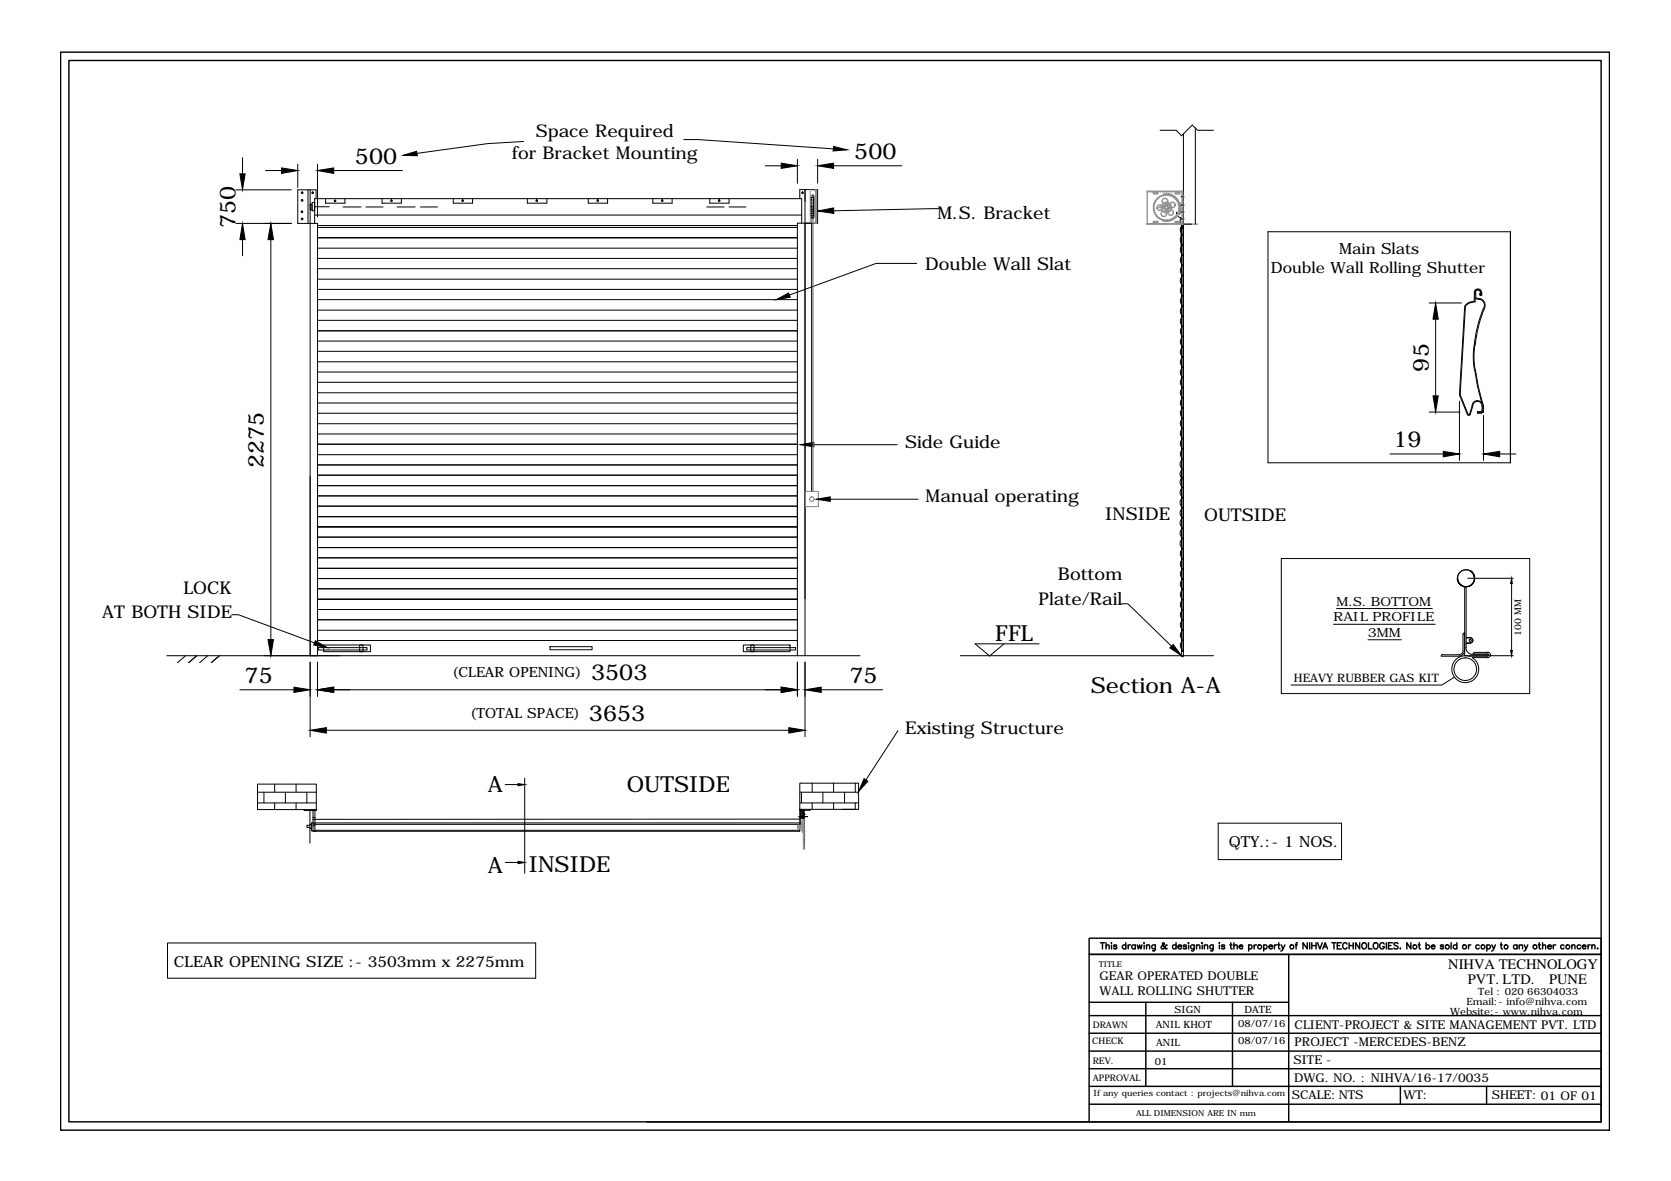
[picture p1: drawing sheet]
<svg xmlns="http://www.w3.org/2000/svg" width="297mm" height="210mm" viewBox="0 0 297 210" stroke-linecap="round" stroke-linejoin="round" font-family="sans-serif">
<!-- layer: 0 -->
<g fill="none" stroke="#000" stroke-width=".18">
<path d="M42 33.7h9.8M42 39.7h9.8M43.1 28v2.9M47.2 30.3h2.9M52.9 29.2v4.1M54.8 33.7v6M55.1 36.3h.4v1h-.4zM55.1 33.7v82.8M55.5 36h.4v1.5h-.4zM55.9 36.7h2.6M55.9 38.2h86.6M56.2 35.3v-1.6h-3.3v6h3.5v76.8"/>
<path d="M56.4 29.2v9.4M57.9 35.3v.8h3.4v-.8M59.3 30.3h12.2M61 36.8h3.2M65 36.8h3.1M67.9 35.3v.8h3.4v-.8M70.6 36.8h3.2M74.7 36.8h3.1M80.6 35.3v.8h3.4v-.8M93.1 25.1l-6.4 .4-12.6 1.8M93.7 35.3v.8h3.5v-.8M104.6 35.3v.8h3.4v-.8"/>
<path d="M116 35.3v.8h3.5v-.8M121.6 24.8h2.5l24 1.7M125.6 36.8h3.1M126.2 35.3v.8h3.4v-.8M129.6 36.8h3M136 29.5h2.9M141.7 28.3v4.3M142.2 35.3v-1.6h3.1v6h-3.6v76.8M142.5 39.7v-4.4h-86.6v4.4M143.1 33.7v82.8M144.2 35.5h.4M144.2 36.7h.4"/>
<path d="M144.2 35l.2 .1 .2-.1M144.2 35.1v3.3l.2-.1 .2 .1M144.6 38h-.4M144.6 37.6h-.4M144.6 37.2h-.4M144.6 38.8h-.4M144.6 35.1v3.3M145.3 28.3v4.3M148.2 29.5h12.1M166.9 37.1l-18.7 .4M206.2 23.2h2.9l.9 .9 1.9-1.9 1 1h2.8M209.2 37.7a.83 .83 0 0 0 .8 1"/>
<path d="M209.9 38.7a.83 .83 0 0 0 .4 1.2M210.2 39.8v.8M210.2 39.9l.1 75.9M210.3 39.9a1.16 1.16 0 0 0 0 1.8M210.4 39.8h1.5M210.4 23.8v92.8h-.4v-76.8M212.5 22.7v17.1M43.1 42.6v2.9M48.1 42.6v71.1M56.4 58.8h85.3M56.4 40.1h85.3M56.4 42.2h85.3"/>
<path d="M56.4 40.4h85.3M56.4 56.9h85.3M56.4 55.1h85.3M56.4 53.3h85.3M56.4 51.4h85.3M56.4 49.6h85.3M56.4 47.8h85.3M56.4 45.9h85.3M56.4 44.1h85.3M163 46.8h-7.3l-15.4 5.7M209.9 40.6v3.7M210.3 41.7a1.16 1.16 0 0 0 0 1.8 1.16 1.16 0 0 0 0 1.8 1.16 1.16 0 0 0 0 1.9 1.16 1.16 0 0 0 0 1.8 1.16 1.16 0 0 0 0 1.8"/>
<path d="M210.3 50.8a1.16 1.16 0 0 0 0 1.8 1.16 1.16 0 0 0 0 1.8 1.16 1.16 0 0 0 0 1.8 1.16 1.16 0 0 0 0 1.8M210.3 58a1.16 1.16 0 0 0 0 1.8 1.16 1.16 0 0 0 0 1.8 1.16 1.16 0 0 0 0 1.9 1.16 1.16 0 0 0 0 1.8 1.16 1.16 0 0 0 0 1.8M225.4 41.2h43.1v41.1h-43.1zM254.1 53.8h5.7M255.2 56.7v13.7M260.4 54.5l-1 15.6M260.5 54.5l-.9 15.6 1.4 3.6M261.4 53.8l-.5 .2-.4 .5M262.1 52a.66 .66 0 0 1 .6-.6 .66 .66 0 0 1 .7 .6M262.1 52v1.6a1.96 1.96 0 0 0-1.7 .8M262.1 52.1a.57 .57 0 0 1 .7-.7 .57 .57 0 0 1 .5 .7M262.2 52v1.6l-.8 .2"/>
<path d="M262.2 53.1l.9 .2M262.3 52a.44 .44 0 0 1 .4-.4 .44 .44 0 0 1 .4 .5M262.3 52l.1 1 .7 .1M263.1 53.1a1.24 1.24 0 0 1 .7 1.9 22.5 22.5 0 0 0-1.6 6.3M263.1 53.2a1.07 1.07 0 0 1 .6 1.7 22.5 22.5 0 0 0-1.6 10.8M263.1 52.3l.1 .1M263.2 52.2h-.1v.1M263.2 52.2v.2M263.3 52.2v.2M263.4 52.1l-.1 .4h-.2l-.1-.2M56.4 75.3h85.3M56.4 73.4h85.3"/>
<path d="M56.4 71.6h85.3M56.4 69.8h85.3M56.4 67.9h85.3M56.4 66.1h85.3M56.4 64.3h85.3M56.4 62.4h85.3M56.4 60.6h85.3M56.4 79h85.3M56.4 77.1h85.3M144.7 79h14.8M210.3 67.1a1.16 1.16 0 0 0 0 1.8 1.16 1.16 0 0 0 0 1.8 1.16 1.16 0 0 0 0 1.8 1.16 1.16 0 0 0 0 1.8 1.16 1.16 0 0 0 0 1.9M210.3 76.1a1.16 1.16 0 0 0 0 1.8 1.16 1.16 0 0 0 0 1.9 1.16 1.16 0 0 0 0 1.8"/>
<path d="M254.1 73.2h5.4M259.4 70.2l1.5 3.5M259.4 71.3v10.5M261.2 73.6h-.2M261.3 73.6l-.2 .2-.2-.1M261.7 72.2l-.5 1.5M262.1 65.7l.6 3 .9 3.4v1.1l-.3 .1h-.6M262.2 61.3l-.2 2.5 .2 1.9M262.3 65.7l.5 3 .9 3.4v1.1l-.4 .2h-.6v-.2h.5l.3-.2v-.8a.83 .83 0 0 0-.9-.9 .83 .83 0 0 0-.8 .9l-.5 1.5M263.4 71.6a.95 .95 0 0 0-1.1-.3 .95 .95 0 0 0-.6 .8M263.7 73.8v8M56.4 99.1h85.3"/>
<path d="M56.4 97.3h85.3M56.4 95.5h85.3M56.4 93.6h85.3M56.4 91.8h85.3M56.4 90h85.3M56.4 88.1h85.3M56.4 86.3h85.3M56.4 84.5h85.3M56.4 82.6h85.3M56.4 80.8h85.3M144.3 87.3v-47.6h-1.2v66.7M147.6 88.7h15.6"/>
<path d="M210.2 84.8a1.16 1.16 0 0 0 0 1.8 1.16 1.16 0 0 0 0 1.8 1.16 1.16 0 0 0 0 1.9 1.16 1.16 0 0 0 0 1.8M210.2 92a1.16 1.16 0 0 0 0 1.9 1.16 1.16 0 0 0 0 1.8 1.16 1.16 0 0 0 0 1.8M210.2 81.6a1.16 1.16 0 0 0 0 1.8M210.2 83.4a1.16 1.16 0 0 0 0 1.8M210.3 97.5a1.16 1.16 0 0 0 0 1.8 1.16 1.16 0 0 0 0 1.8M227.8 99.3h44.1v24h-44.1zM247.1 80.7h9.5M266.6 80.7h2.9M29.6 116.5h123.3M33 116.5l-1.4 1.3M35 116.5l-1.5 1.3M36.9 116.5l-1.4 1.3"/>
<path d="M39 116.5l-1.4 1.3M41.2 109.3h1.2l13.5 5M55.1 117.7v13.2M56.4 117.7v6M56.4 113.8h85.3M56.4 112h85.3M56.4 110.2h85.3M56.4 108.3h85.3M56.4 106.5h85.3M56.4 104.6h85.3M56.4 102.8h85.3M56.4 101h85.3"/>
<path d="M56.6 115.1h8.6v.4h-8.6zM57.5 114.6h8.3v1.2h-8.3zM63.9 114.6h.6v1.2h-.6zM97.8 114.9h7.5v.6h-7.5zM132.1 114.6h8.3v1.2h-8.3zM132.7 115.1h8.7v.4h-8.7zM133.4 114.6h.6v1.2h-.6zM141.7 117.7v6M143.1 117.7v13.2M170.7 116.5h45M178.5 114.4l-2.6 2.2-2.6-2.2h11.4M199.3 107.3h1.2l7.8 7.6"/>
<path d="M210 115.8h.4M210.3 101.1a1.16 1.16 0 0 0 0 1.8 1.16 1.16 0 0 0 0 1.8 1.16 1.16 0 0 0 0 1.9 1.16 1.16 0 0 0 0 1.8M210.3 108.3a1.16 1.16 0 0 0 0 1.9 1.16 1.16 0 0 0 0 1.8 1.16 1.16 0 0 0 0 1.8 1.16 1.16 0 0 0 0 1.8M237 111h18.1M237.6 108.2h17M243.2 113.7h5.9M256.2 116.6h3.2M256.5 116.4h2.9M256.5 116.3l-.2 .1-.1 .2M259.1 102.8h.1M259.7 104a1.5 1.5 0 0 1 .2-2.6 1.5 1.5 0 0 1 2.2 1.4 1.5 1.5 0 0 0-2.2-1.3 1.5 1.5 0 0 0-.1 2.6M260.2 104.2l.1 .2"/>
<path d="M260.3 115.7a.91 .91 0 0 1-.9 .9M260.3 112.5l-.2 .3v2.9a.66 .66 0 0 1-.7 .6M260.4 104.4v12.1h4l-.3-.3M260.6 104.3v10.8a1.25 1.25 0 0 0 .8 1.2M260.6 113.3h.8M260.6 113.4h.8M260.6 114.3h.8M260.9 102.8h8.1M261.1 116.6h3.4M261.4 113.3a.49 .49 0 0 1 .4 .5 .49 .49 0 0 1-.4 .5M261.4 113.4a.44 .44 0 0 1 .4 .4 .44 .44 0 0 1-.4 .5M261.4 101.5a1.5 1.5 0 0 1-.1 2.6 1.5 1.5 0 0 1-2.2-1.3"/>
<path d="M261.4 101.5a1.55 1.55 0 0 1-.1 2.6 1.55 1.55 0 0 1-2.2-1.3M261.5 116.3h2.6M261.9 116.2h2.6M262.1 116l-.3 .2M262.1 116h2.4M264.4 115.9a.49 .49 0 0 1 .5 .5 .49 .49 0 0 1-.4 .5h-2.8a2.39 2.39 0 0 1 .1 4 2.39 2.39 0 0 1-3.7-1.6 2.39 2.39 0 0 1 3-2.7M264.4 116.2l.2 .2-.2 .2M264.7 116.5h4.3M268.7 103.7v11.9M42.6 122.6h9.7M45.8 139.4h10.4v4.5h-10.4zM48.8 139.4v1.4"/>
<path d="M52.6 139.4v1.4M58 129.8h82.2M59.3 122.6h79.6M89.8 139.4h2.3M93.3 138.3v16.9M142.2 139.2h10.4v4.6h-10.4zM144.4 139.2v1.6M146 122.6h10.9M148.2 139.2v1.6M152 139.2v1.6M159.6 129.9l-5.7 8.7M258.5 120.4l-2.2 1.4h-26.8"/>
<path d="M45.8 140.8h10.4M45.8 142.7h10.4M46.9 140.8v1.9M48.8 142.7v1.2M50.7 140.8v1.9M52.6 142.7v1.2M54.1 143.9v.2h2.1v-.2M54.5 140.8v1.9M55.1 143.9v6M55.1 146.7h-.5v.4h.5M55.1 146.5h.3M55.1 147.2h.3"/>
<path d="M55.6 145.3h.4M55.6 146.8h.4M55.6 146.5h.4M55.8 147.7h.1M56 144.1v3.6M56 146.5h86.2M56 147.6h86.2M89.8 153.3h2.3M142 145.1h1.6M142.2 143.8v3.9h-86.6v-3.6M142.2 146.3h-86.8v1.4h.2M142.2 145.6h-86.6"/>
<path d="M142.2 140.8h10.4M142.2 142.7h10.4M142.3 145.1v.1M142.3 143.9l.6 .4M142.3 144.9l.3 .2M142.3 144.8l.6 .3M142.3 144.6l.6 .3M142.3 144.4l.6 .3M142.3 144.1l.6 .4M142.3 144.3l.5 .1v1.6l-.2 .1v.3l-.2 .2zM142.5 140.8v1.9M142.5 143.8l.4 .3"/>
<path d="M142.6 146.6h.2l-.1 .7zM142.8 143.8l.1 6.1M142.8 144v3.7a.67 .67 0 0 1-.3-.9l-.1-.2M142.9 143.8v1.3M143 144.6v.1h.1M143 145.2v5.7M144 143.8v.2h-1.8M144.4 142.7v1.1M146.3 140.8v1.9M148.2 142.7v1.1M149.7 143.8h2.2M150.1 140.8v1.9"/>
<path d="M152 142.7v1.1M216.5 146.3h22v6.5h-22zM29.8 167.6h65.4v6.3h-65.4z"/>
<circle cx="53.7" cy="37.7" r=".15"/>
<circle cx="53.7" cy="38.9" r=".15"/>
<circle cx="53.7" cy="35.6" r=".15"/>
<circle cx="53.7" cy="34.3" r=".15"/>
<circle cx="55.6" cy="34.3" r=".15"/>
<circle cx="59.6" cy="35.7" r=".15"/>
<circle cx="69.6" cy="35.7" r=".15"/>
<circle cx="82.2" cy="35.7" r=".15"/>
<circle cx="95.4" cy="35.7" r=".15"/>
<circle cx="106.2" cy="35.7" r=".15"/>
<circle cx="117.7" cy="35.7" r=".15"/>
<circle cx="127.8" cy="35.7" r=".15"/>
<circle cx="142.7" cy="34.3" r=".15"/>
<circle cx="260.5" cy="118.9" r="2.01"/>
<circle cx="261.4" cy="113.8" r=".19"/>
</g>
<g fill="#000" stroke="#000" stroke-width=".18">
<path d="M42.6 30.9h1l-.5 2.8zM50.1 29.8l2.8 .5-2.8 .5zM56.4 30.3l2.9-.5v1zM71.7 27.6l2.4-.7 .1 .8zM138.9 29l2.8 .5-2.8 .4zM145.3 29.5l2.9-.5v.9zM148.2 26l2.4 .6-2.5 .2zM145.3 37.5l2.9-.5v.9zM43.1 39.7l.5 2.9h-1zM48.1 39.7l.5 2.9h-1zM138 53.3l2.2-1.2 .3 .7zM255.2 53.8l.5 2.9h-1z"/>
<path d="M142.3 79l2.4-.4v.8zM254.7 70.4h1l-.5 2.8zM145.1 88.7l2.5-.4v.8zM256.6 80.2l2.8 .5-2.8 .5zM263.7 80.7l2.9-.5v1zM47.6 113.7h1l-.5 2.8zM56.1 113.9l2.1 1.2-2.4-.5zM208.5 114.6l1.5 1.9-2-1.4zM268.7 102.8l.1 .9h-.3zM268.5 115.6h.3l-.1 .9zM52.3 122.1l2.8 .5-2.8 .5zM55.1 129.8l2.9-.5v1z"/>
<path d="M56.4 122.6l2.9-.5v1zM92.1 139.3l1.2 .1-1.2 .3zM138.9 122.1l2.8 .5-2.8 .5zM140.2 129.3l2.9 .5-2.9 .5zM143.1 122.6l2.9-.5v1zM153.6 138.4l.7 .5-1.7 1.8zM92.1 153.1l1.2 .2-1.2 .2z"/>
</g>
<!-- layer: bracket -->
<path d="M210.4 35.5v4.2" fill="none" stroke="#000" stroke-width=".18"/>
<!-- layer: hatch -->
<path d="M210.4 39.8h2.6" fill="none" stroke="#7f7f7f" stroke-width=".18"/>
<!-- layer: 0 -->
<g fill="none" stroke="#959595" stroke-width=".18">
<path d="M144 33.7v6M144.4 37.3h.1M144.5 36.1v1.2M144.5 37.3h.1M144.6 36.1v1.8l.2 .2M144.7 36.2v1.1M144.8 35.2h.1M144.8 38.2h.1M144.8 35.4l-.2 .2M144.8 33.7v.2h.2v5.7l-.2 .1M144.8 35.2v3.1M145 33.7v6"/>
<path d="M145 35h-.2v3.5h.2M145.1 33.7v6M203.7 39.8h6.7v-4h-.2v4M203.7 39.8h.2M204.1 39.8h.3M204.5 39.8h.4M205 39.8h.3M205.5 39.8h.3M205.6 37.1h.1M205.8 37h.1M205.9 39.8h.3M206.1 36.9h.1"/>
<path d="M206.3 36.8h.1M206.4 39.8h.3M206.5 36.7h.1M206.7 36.7h.1M206.9 39.8h.3M206.9 36.6h.1M207.1 36.5h.1M207.2 35.9v.1M207.3 36.4h.1M207.3 39.8h.3M207.3 36.5l-.1 .1M207.4 36.4h.3"/>
<path d="M207.5 36.4h.1M207.7 36.4h-.1M207.7 36.3h.1M207.7 36.3v.1M207.7 39.8h.4M207.8 36.2l-.1 .1M208.2 39.8h.3M208.7 39.8h.3M209.1 39.8h.3M209.6 39.8h.3M210 39.8h.2M142.3 145.1l1.2 .1z"/>
<path d="M142.8 150.9h.2M142.8 145.2v5.7M143 145.2v.3M143 145.6v.3M143 146.1v.2M143 146.5v.3M143 147v.3M143 147.4v.3M143 147.9v.3M143 148.3v.4M143 148.8v.3M143 149.3v.3"/>
<path d="M143 149.7v.3M143 150.2v.3M143 150.6v.3"/>
<circle cx="144.5" cy="38.6" r=".15"/>
<circle cx="144.5" cy="34.8" r=".15"/>
<circle cx="205.6" cy="37.1" r=".02"/>
<circle cx="205.8" cy="37" r=".02"/>
<circle cx="206" cy="36.9" r=".02"/>
<circle cx="206.2" cy="36.8" r=".02"/>
<circle cx="206.5" cy="36.7" r=".02"/>
<circle cx="206.7" cy="36.6" r=".02"/>
<circle cx="206.9" cy="36.6" r=".02"/>
<circle cx="207" cy="36.5" r=".02"/>
<circle cx="207.3" cy="36.4" r=".02"/>
<circle cx="207.5" cy="36.3" r=".02"/>
<circle cx="207.7" cy="36.3" r=".02"/>
</g>
<path d="M210.2 36.5h.2M142.5 145.1v.1M142.7 145.1v.1M143.1 145.1v.1M143.4 145.1v.1" fill="none" stroke="#e1e1e1" stroke-width=".18"/>
<g fill="none" stroke="#959595" stroke-width=".25">
<path d="M203.9 34.1h.3M203.9 39.8h.3M204.3 34.1h.4M204.3 39.8h.4M204.8 34.1h.3M204.8 39.8h.3M205.1 34.2l-.1 .1 .1 .1M205.1 39.3l-.1 .1 .1 .1M205.1 34.2h.7M205.1 34.5h.7M205.1 39.6h.7M205.1 39.4h.7"/>
<path d="M205.1 37.1h.1M205.1 36.7h.1M205.2 36.7l-.2 .1 .2 .3M205.2 37.1l-.2 .1 .2 .3M205.2 37.4v.1M205.2 36.3h.1M205.2 36.4l-.2 .2 .2 .1M205.2 37.5l-.1 .1 .2 .2M205.2 34.1h.3M205.2 39.8h.3M205.3 37.8l.1 .4 .1-.1M205.3 36l-.2 .2 .1 .1-.1-.1"/>
<path d="M205.3 35.9v.1M205.5 38.2v.2h.3M205.5 35.6h.1M205.5 35.7l-.1-.1v.4M205.7 34.1h.3M205.7 39.8h.3M205.7 39.3l.1 .1-.1 .1M205.7 34.2l.1 .1-.1 .1M205.8 38.5v.2l.1 .1 .2-.1M205.8 35.3h.1M205.8 35.4l-.2-.1-.1 .3M206.1 38.7h.1"/>
<path d="M206.1 35.1h-.2l-.1 .1v.1M206.1 35.1h-.1M206.1 38.7v.2h.3M206.2 34.1h.3M206.2 39.8h.3M206.4 34.9h-.3v.2M206.4 34.9h.1M206.4 38.9l.2 .3 .2-.2M206.6 34.1h.3M206.6 39.8h.3M206.7 39h.1M206.8 34.8l-.2-.1-.2 .2"/>
<path d="M206.8 39.2h.1M206.8 34.7l-.1 .1M206.8 39l.1 .2h.2v-.1l.1 .1 .3-.1M206.8 34.5a2.43 2.43 0 0 1 2.9 2.4 2.43 2.43 0 0 1-2.9 2.4M206.8 34.6a2.35 2.35 0 0 1 2.9 2.3 2.35 2.35 0 0 1-2.9 2.3M206.9 37l.2 .3 .3-.1 .1 .1M207 34.5h.1M207.1 34.1h.3M207.1 39.8h.3M207.2 34.7l-.1-.1h-.2l-.1 .2M207.2 39.3h.1M207.2 34.7h-.1"/>
<path d="M207.2 34.7v-.1l.3 .1M207.4 34.5h.1M207.5 36.5l.3 .3M207.5 36.5l-.1 .1-.2-.1h-.1l-.2 .3 .2 .2h-.2M207.5 34.7h.1M207.5 34.1h.3M207.5 39.8h.3M207.6 39.1h-.1M207.6 34.7l.1-.1h.2v.2M207.6 39.3h.1M207.7 34.5h.1M207.8 37l-.3 .3"/>
<path d="M207.8 36.8l-.1 .1 .1 .1M207.9 34.7v.1M207.9 39v.2h-.2l-.1-.1M207.9 39.2h.1M208 34.8v-.1l.3 .1v.1M208 34.6h.1M208 34.1h.3M208 39.8h.3M208.2 39.1h.1M208.3 38.9v.2l-.3 .1-.1-.2M208.3 34.9h.1M208.3 34.9h.3v.2"/>
<path d="M208.3 34.7h.1M208.5 39h.1M208.5 34.1h.3M208.5 39.8h.3M208.5 34.9h.1M208.6 38.7v.2h-.3M208.6 35.1h.1M208.6 35.1h.2l.1 .1v.1M208.8 38.8h.1M208.9 38.5v.2h-.3M208.9 35.3h.1M208.9 35.4l.3 .1-.1 .1"/>
<path d="M208.9 35.1h.1M208.9 34.1h.3M208.9 39.8h.3M209 38.6h.1M209.1 35.6h.1M209.2 35.7l.1-.1 .1 .3v.1h.1v.4h.1l.1 .2-.1 .1M209.2 38.4h.1M209.2 35.4h.1M209.3 35.9l.1 .1M209.4 37.8v.2l-.3 .2 .1 .2-.3 .1M209.4 37.8l-.1 .1M209.4 38.1h.1"/>
<path d="M209.4 35.7h.1M209.4 34.1h.3M209.4 39.8h.3M209.5 37.9h.1M209.5 36h.1M209.6 37.1h.1M209.6 37.1l.1 .1-.1 .2h-.1v.4h-.1M209.6 36.7l.1 .1-.1 .3M209.6 37.7h.1M209.6 36.2h.1M209.6 34.2l.1 .2-.1 .1M209.6 39.4l.1 .1-.1 .1"/>
<path d="M209.6 34.2h-.6l-.1 .2 .1 .1h.6M209.6 39.4h-.6l-.1 .1 .1 .1h.6M209.7 37.4h.1M209.7 36.5h.1M209.7 37.1h.1M209.7 36.8h.1M209.7 37.7l.2 .1-.3 .3zM209.8 36a2.31 2.31 0 0 1 0 1.7M209.8 34.1h.3M209.8 39.8h.3M210.1 34h-6.2v5.8h6.2M210.1 34h.1v5.8h-.1"/>
<path d="M210.1 34v5.8M141.9 146.8v.4zM141.9 146.8h.1M141.9 146.8v.4M141.9 147.2h.1M141.9 146.9h.1M141.9 147.1h.1M141.9 146.7v.2h.1M142 146.9h.1M142 147.1h-.1v.1M142 147.1h.1M142 147.2h.5"/>
<path d="M142.5 146.7h-.6v.2l.6-.1M142.5 147.2h-.5l-.1-.1v.1h.6M142.5 146.7v.6zM142.5 147h-.6h.6M142.5 146.6v.7M142.6 146.8h.2M142.6 147.2h.2M142.7 146.1v1.7M142.7 146.1h.1M142.7 146h.1v2h-.1zM142.7 147.8h.1M142.7 147.9h.1"/>
<path d="M142.7 147.8v.1M142.8 147v1M142.8 146h.1M142.8 146v1M142.8 148h.1M142.8 146.6v.8"/>
<circle cx="206.2" cy="36.9" r=".49"/>
<circle cx="206.7" cy="36.9" r=".11"/>
<circle cx="206.7" cy="39.2" r=".02"/>
<circle cx="206.9" cy="38" r=".49"/>
<circle cx="207" cy="34.5" r=".02"/>
<circle cx="207.1" cy="35.8" r=".49"/>
<circle cx="207.1" cy="39.3" r=".02"/>
<circle cx="207.3" cy="36.9" r=".91"/>
<circle cx="207.3" cy="36.9" r=".28"/>
<circle cx="207.3" cy="37.6" r=".11"/>
<circle cx="207.3" cy="36.2" r=".11"/>
<circle cx="207.3" cy="34.5" r=".02"/>
<circle cx="207.6" cy="39.3" r=".02"/>
<circle cx="207.6" cy="34.5" r=".02"/>
<circle cx="207.9" cy="39.2" r=".02"/>
<circle cx="208" cy="34.6" r=".02"/>
<circle cx="208" cy="36.9" r=".11"/>
<circle cx="208.1" cy="37.8" r=".49"/>
<circle cx="208.2" cy="39.1" r=".02"/>
<circle cx="208.3" cy="34.7" r=".02"/>
<circle cx="208.4" cy="36.4" r=".49"/>
<circle cx="208.4" cy="39" r=".02"/>
<circle cx="208.5" cy="34.9" r=".02"/>
<circle cx="208.7" cy="38.8" r=".02"/>
<circle cx="208.9" cy="35.1" r=".02"/>
<circle cx="209" cy="38.6" r=".02"/>
<circle cx="209.2" cy="38.4" r=".02"/>
<circle cx="209.2" cy="35.4" r=".02"/>
<circle cx="209.4" cy="38.1" r=".02"/>
<circle cx="209.4" cy="35.7" r=".02"/>
<circle cx="209.5" cy="37.9" r=".02"/>
<circle cx="209.5" cy="36" r=".02"/>
<circle cx="209.6" cy="36.2" r=".02"/>
<circle cx="209.6" cy="37.7" r=".02"/>
<circle cx="209.7" cy="36.5" r=".02"/>
<circle cx="209.7" cy="37.4" r=".02"/>
<circle cx="209.7" cy="37.1" r=".02"/>
<circle cx="209.7" cy="36.8" r=".02"/>
</g>
<g fill="#959595" stroke="#959595" stroke-width=".18">
<path d="M142.8 146v.6zM142.8 146v.6z"/>
<path d="M142.8 146.7v.3zM142.8 146.7v.3z"/>
<path d="M142.8 147v.3zM142.8 147v.3z"/>
<path d="M142.8 147.3v.1zM142.8 147.3v.1z"/>
<path d="M142.8 147.4v.6zM142.8 147.4v.6z"/>
<path d="M145 35v1.1zM145 35v1.1z"/>
<path d="M145 36.1l-.1 .1zM145 36.1l-.1 .1z"/>
<path d="M144.9 36.2v.5zM144.9 36.2v.5z"/>
<path d="M144.9 36.2v.5zM144.9 36.2v.5z"/>
<path d="M144.9 36.7l.1 .1zM144.9 36.7l.1 .1z"/>
<path d="M145 36.8v1.7zM145 36.8v1.7z"/>
</g>
<g fill="none" stroke="#000" stroke-width=".25">
<path d="M10.8 9.3h275.3v191.6h-275.3zM12.2 10.8h272.4v188.6h-272.4zM142.3 145.1h.6v.3h-.6zM142.3 145.2h.2M142.3 145.3h.2M142.6 145.2h.2v.1h-.2M193.6 178.1h35.5M195.6 167.6h.8M196 167.6v1.1M196.6 168.1l.3-.2 .2 .1 .1 .7M196.6 167.6v1.1M197.5 167.6h.1"/>
<path d="M197.6 168v.7M198.5 168.1l-.2-.2-.3 .2v.1l.5 .1v.3h-.5v-.1M200.1 168.1a.35 .35 0 0 0-.5-.1 .35 .35 0 0 0 0 .5 .35 .35 0 0 0 .5 0M200.1 167.6v1.1M200.5 167.9v.8M201 167.9l-.4 .2-.1 .1M201.8 168.1a.35 .35 0 0 0-.5-.1 .35 .35 0 0 0 0 .5 .35 .35 0 0 0 .5 0M201.8 167.9v.8M202.2 167.9l.2 .8 .2-.8 .2 .8 .2-.8M203.3 167.6h.1M203.4 168v.7M203.7 178.1v15"/>
<path d="M203.8 168.1l.3-.2 .2 .1 .1 .7M203.8 167.9v.8M205.4 167.9l-.1 1-.1 .1h-.3M205.4 168.1a.35 .35 0 0 0-.5-.1 .35 .35 0 0 0 0 .5 .35 .35 0 0 0 .5 0M207.4 168l-.1-.1a.63 .63 0 0 1-.9 .6v-.3l.6-.4-.1-.2h-.2a1.08 1.08 0 0 0 .7 1.1v-.2M209.1 168.1a.35 .35 0 0 0-.6-.1 .35 .35 0 0 0 0 .5 .35 .35 0 0 0 .6 0M209.1 167.6v1.1M209.4 168.2h.6a.35 .35 0 0 0-.6-.1 .35 .35 0 0 0 .2 .6l.4-.2M210.9 168.1l-.2-.2-.4 .2 .6 .2v.3l-.4 .1-.2-.2M211.2 167.6h.1zM211.3 168v.7M212.3 167.9l-.1 1-.1 .1h-.3"/>
<path d="M212.3 168.1a.35 .35 0 0 0-.5-.1 .35 .35 0 0 0 0 .5 .35 .35 0 0 0 .5 0M212.7 168.1l.3-.2 .2 .1 .1 .7M212.7 167.9v.8M213.6 167.6h.2zM213.7 168v.7M214.1 168.1l.3-.2 .2 .1 .1 .7M214.1 167.9v.8M215.7 167.9l-.1 1-.1 .1h-.3M215.7 168.1a.34 .34 0 0 0-.5-.1 .34 .34 0 0 0 0 .5 .34 .34 0 0 0 .5 0M216.7 167.6h.1M216.8 168v.7M217.7 168.1l-.2-.2-.4 .2 .1 .1 .4 .1v.3h-.4l-.1-.1"/>
<path d="M218.6 167.9h.4M218.8 167.6v.8v.2l.2 .1M219.1 178.1v15M219.3 168.1l.3-.2 .3 .1v.7M219.3 167.6v1.1M220.3 168.2l.6-.1a.33 .33 0 0 0-.5-.1 .33 .33 0 0 0 0 .5l.2 .2 .3-.2M222 168.1a.34 .34 0 0 1 .5-.1 .34 .34 0 0 1 0 .5 .34 .34 0 0 1-.5 0M222 167.9v1.1M222.9 167.9v.8M223.4 167.9l-.4 .2-.1 .1M224.6 168.1a.34 .34 0 0 1 .5-.1 .34 .34 0 0 1 0 .5 .34 .34 0 0 1-.5 0M224.6 167.9v1.1"/>
<path d="M225.6 168.2h.6a.35 .35 0 0 0-.6-.1 .35 .35 0 0 0 .2 .6l.4-.2M226.5 167.9v.8M227 167.9l-.3 .1-.2 .2M227.1 167.9h.4M227.3 167.6v.8v.2l.3 .1M227.8 167.9l.3 .8 .3-.8M228.1 168.7l-.1 .2-.3 .1M229.1 169.6v29.8M230.3 167.9h.3M230.6 167.6h-.2v.2v.9M232.4 167.6v1.1l-.8-1.1v1.1M232.8 167.6v1.1"/>
<path d="M233.2 167.6v1.1M233.2 168.1h.7M233.9 167.6v1.1M234.2 167.6l.4 1.1 .4-1.1M235.1 168.7l.5-1.1 .4 1.1M235.3 168.3h.5M236.7 167.6h.8M237.1 167.6v1.1M237.7 168.1h.4M238.4 167.6h-.7v1.1h.7M239.5 167.8a.39 .39 0 0 0-.5-.2 .39 .39 0 0 0-.3 .4v.2a.39 .39 0 0 0 .3 .5 .39 .39 0 0 0 .5-.3M239.8 168.1h.8"/>
<path d="M239.8 167.6v1.1M240.6 167.6v1.1M241.7 167.6v1.1l-.7-1.1v1.1M242.3 167.6a.52 .52 0 0 1 .6 .5 .52 .52 0 0 1-.6 .5l-.2-.4v-.4zM243.3 167.6v1.1h.6M244.3 167.6a.52 .52 0 0 1 .7 .5 .52 .52 0 0 1-.7 .5l-.2-.4 .1-.4zM246.1 167.8a.45 .45 0 0 0-.7-.2 .45 .45 0 0 0-.1 .6 .4 .4 0 0 0 .4 .5 .4 .4 0 0 0 .4-.5h-.3M246.4 167.6v1.1M246.8 168.1h.4M247.5 167.6h-.7v1.1h.7M248.5 167.7l-.2-.1h-.4l-.1 .3 .6 .3 .1 .3-.2 .2-.4-.1-.1-.1M248.9 168.5v.2z"/>
<path d="M250.8 167.6v1.1l-.7-1.1v1.1M252.1 167.9h.3M252.3 167.6v.8v.2l.2 .1M253.5 168.1a.35 .35 0 0 1 .5-.1 .35 .35 0 0 1 0 .5 .35 .35 0 0 1-.5 0M253.5 167.6v1.1M254.4 168.2h.7a.35 .35 0 0 0-.6-.1 .35 .35 0 0 0 .2 .6l.4-.2M256.6 168.1l-.2-.2-.4 .2 .1 .1 .5 .1v.3h-.5l-.1-.1M258 167.6v1.1M259 168.1a.35 .35 0 0 0-.6-.1 .35 .35 0 0 0 0 .5 .35 .35 0 0 0 .6 0M259 167.6v1.1M261 167.9v.8M261.5 167.9l-.4 .2-.1 .1"/>
<path d="M262.9 168.1a.35 .35 0 0 0-.5-.1 .35 .35 0 0 0 0 .5 .35 .35 0 0 0 .5 0M264.3 168.1a.35 .35 0 0 1 .5-.1 .35 .35 0 0 1 0 .5 .35 .35 0 0 1-.5 0M264.3 167.9v1.1M265.2 167.9l.3 .8 .3-.8M265.5 168.7l-.4 .3M266.7 167.9h.4M266.8 167.6v.8l.3 .3M269.7 168.1a.35 .35 0 0 0-.5-.1 .35 .35 0 0 0 0 .5 .35 .35 0 0 0 .5 0M269.7 167.9v.8M270.1 168.1l.3-.2 .2 .1 .1 .7M270.1 167.9v.8M270.9 167.9l.4 .8 .3-.8"/>
<path d="M271.3 168.7l-.4 .3M273.4 167.9h.4M273.6 167.6v.8l.1 .2 .2 .1M274.2 168.1l.3-.2 .2 .1 .1 .7M274.2 167.6v1.1M275.1 168.2h.7a.36 .36 0 0 0-.4-.3 .36 .36 0 0 0-.3 .4 .36 .36 0 0 0 .3 .4l.4-.2M276.1 167.9v.8M276.5 167.9l-.3 .2-.1 .1M278 168.1a.34 .34 0 0 0-.5-.1 .34 .34 0 0 0 0 .5 .34 .34 0 0 0 .5 0M279.4 168.1l.3-.2 .2 .1 .1 .7M279.4 167.9v.8M281 168.1a.35 .35 0 0 0-.5-.1 .35 .35 0 0 0 0 .5 .35 .35 0 0 0 .5 0"/>
<path d="M281.3 168.2h.6a.35 .35 0 0 0-.6-.1 .35 .35 0 0 0 .2 .6l.4-.2M282.3 167.9v.8M282.7 167.9l-.3 .1-.1 .2M283 168.1l.2-.2 .3 .1v.7M283 167.9v.8M284 168.5v.2zM114.9 199.4h169.7M193.6 199.4v-29.8h91h-91v-2.8h91v32.6M193.6 189.9h91M193.6 186.8h91M193.6 183.6h91M193.6 180.5h91"/>
<path d="M193.6 193.1h91M193.6 196.3h91M248.9 193.1v3.2M264.3 193.1v3.2"/>
<circle cx="223.9" cy="168.3" r=".36"/>
<circle cx="229.7" cy="168.3" r=".35"/>
<circle cx="251.5" cy="168.3" r=".35"/>
<circle cx="257.3" cy="168.3" r=".36"/>
<circle cx="260.3" cy="168.3" r=".36"/>
<circle cx="263.6" cy="168.3" r=".35"/>
<circle cx="267.7" cy="168.3" r=".35"/>
<circle cx="272.9" cy="168.3" r=".36"/>
<circle cx="278.7" cy="168.3" r=".36"/>
</g>
<path d="M210.1 39.1h.1M210.1 38.8h.1M210.1 37.8h.1M210.1 37.5h.1M210.1 36.3h.1M210.1 36.6h.1M210.1 35.1h.1M210.1 34.8h.1" fill="none" stroke="#e1e1e1" stroke-width=".25"/>
<g fill="none" stroke="#4c4c4c" stroke-width=".25">
<path d="M209.9 35h.2M209.9 36.5h.2M209.9 37.7h.2M209.9 38.9h.2M210.1 35h.1M210.1 36.5h.1M210.1 37.7h.1M210.1 38.9h.1M210.2 35h.1M210.2 36.5h.1M210.2 37.7h.1M210.2 38.9h.1"/>
<path d="M210.3 35h.2M210.3 36.5h.2M210.3 37.7h.2M210.3 38.9h.2"/>
</g>
<path d="M144.4 38.9v.8" fill="none" stroke="#929292" stroke-width=".18"/>
<path d="M144.4 35.9v2.2M144.6 35.9v2.2" fill="none" stroke="#696969" stroke-width=".18"/>
<!-- layer: labeling -->
<g fill="none" stroke="#818181" stroke-width=".18">
<path d="M144.3 38.4v48.9M144.5 38.3v49M143.2 87.3h2.3v2.7h-2.3z"/>
<circle cx="144.3" cy="88.7" r=".4"/>
</g>
<!-- layer: 0 -->
<path d="M144.2 34.8h.6M144.2 38.7h.6M144.5 34.6v.5M144.5 38.4v.5" fill="none" stroke="#4c4c4c" stroke-width=".18"/>
<g font-size="3.9">
<text x="63.1" y="29.1">500</text>
<text x="151.9" y="28.2">500</text>
<text x="41.9" y="40.5" transform="rotate(-90 41.9 40.5)">750</text>
<text x="254" y="66" transform="rotate(-90 254 66)">95</text>
<text x="46.9" y="83.2" transform="rotate(-90 46.9 83.2)">2275</text>
<text x="247.7" y="79.5">19</text>
<text x="176.9" y="114">FFL</text>
<text x="43.5" y="121.4">75</text>
<text x="105.1" y="120.9">3503</text>
<text x="151" y="121.4">75</text>
<text x="193.9" y="123.1">Section A-A</text>
<text x="104.7" y="128.1">3653</text>
<text x="86.7" y="140.8">A</text>
<text x="111.4" y="140.8">OUTSIDE</text>
<text x="86.7" y="155.2">A</text>
<text x="94" y="155">INSIDE</text>
</g>
<g font-size="3.1">
<text x="91" y="28.3">for Bracket Mounting</text>
<text x="95.2" y="24.3">Space Required</text>
<text x="166.6" y="38.9">M.S. Bracket</text>
<text x="164.5" y="48">Double Wall Slat</text>
<text x="160.9" y="79.5">Side Guide</text>
<text x="164.5" y="89.3">Manual operating</text>
<text x="196.4" y="92.4">INSIDE</text>
<text x="214.1" y="92.5">OUTSIDE</text>
<text x="32.6" y="105.6">LOCK</text>
<text x="184.6" y="107.4">Plate/Rail</text>
<text x="188.1" y="103.2">Bottom</text>
<text x="18.2" y="109.9">AT BOTH SIDE</text>
<text x="160.9" y="130.4">Existing Structure</text>
</g>
<g font-size="2.8">
<text x="238.1" y="45.1">Main Slats</text>
<text x="225.9" y="48.6">Double Wall Rolling Shutter</text>
</g>
<g font-size="2.7">
<text x="218.4" y="150.6">QTY.:- 1 NOS.</text>
<text x="30.9" y="171.9">CLEAR OPENING SIZE :- 3503mm x 2275mm</text>
</g>
<g font-size="2.6">
<text x="257.4" y="172.3">NIHVA TECHNOLOGY</text>
<text x="260.9" y="175">PVT. LTD.</text>
<text x="275.4" y="175">PUNE</text>
</g>
<g font-size="2.5">
<text x="80.4" y="120.4">(CLEAR OPENING)</text>
<text x="83.6" y="127.6">(TOTAL SPACE)</text>
</g>
<g font-size="2.2">
<text x="237.6" y="107.7">M.S. BOTTOM</text>
<text x="237" y="110.4">RAIL PROFILE</text>
<text x="243.2" y="113.2">3MM</text>
<text x="195.4" y="174.2">GEAR OPERATED DOUBLE</text>
<text x="195.4" y="176.9">WALL ROLLING SHUTTER</text>
<text x="230.1" y="182.9">CLIENT-PROJECT &amp; SITE MANAGEMENT PVT. LTD</text>
<text x="230.1" y="186">PROJECT -MERCEDES-BENZ</text>
<text x="229.9" y="189.1">SITE -</text>
<text x="229.6" y="195.4">SCALE:NTS</text>
<text x="230.1" y="192.3">DWG. NO. : NIHVA/16-17/0035</text>
<text x="249.5" y="195.4">WT:</text>
<text x="265.2" y="195.4">SHEET: 01 OF 01</text>
</g>
<text font-size="2.1" x="230" y="121.2">HEAVY RUBBER GAS KIT</text>
<g font-size="1.8">
<text x="260.7" y="178.6">Email:- info@nihva.com</text>
<text x="262.8" y="176.8">Tel : 020 66304033</text>
<text x="205.5" y="182.8">ANIL KHOT</text>
<text x="205.5" y="185.9">ANIL</text>
<text x="208.8" y="180">SIGN</text>
<text x="220.1" y="182.5">08/07/16</text>
<text x="220.1" y="185.6">08/07/16</text>
<text x="221.2" y="180">DATE</text>
<text x="257.8" y="180.4">Website:- www.nihva.com</text>
<text x="205.3" y="189.2">01</text>
</g>
<text font-size="1.7" x="270.4" y="113" transform="rotate(-90 270.4 113)">100 MM</text>
<g font-size="1.6">
<text x="194.2" y="185.5">CHECK</text>
<text x="194.2" y="182.8">DRAWN</text>
<text x="194.2" y="189.1">REV.</text>
<text x="194.2" y="192.2">APPROVAL</text>
</g>
<g font-size="1.5">
<text x="194.4" y="194.7">If any queries contact : projects@nihva.com</text>
<text x="201.9" y="198.3">ALL DIMENSION ARE IN mm</text>
</g>
<text font-size="1.4" x="195.3" y="171.8">TITLE</text>
</svg>
